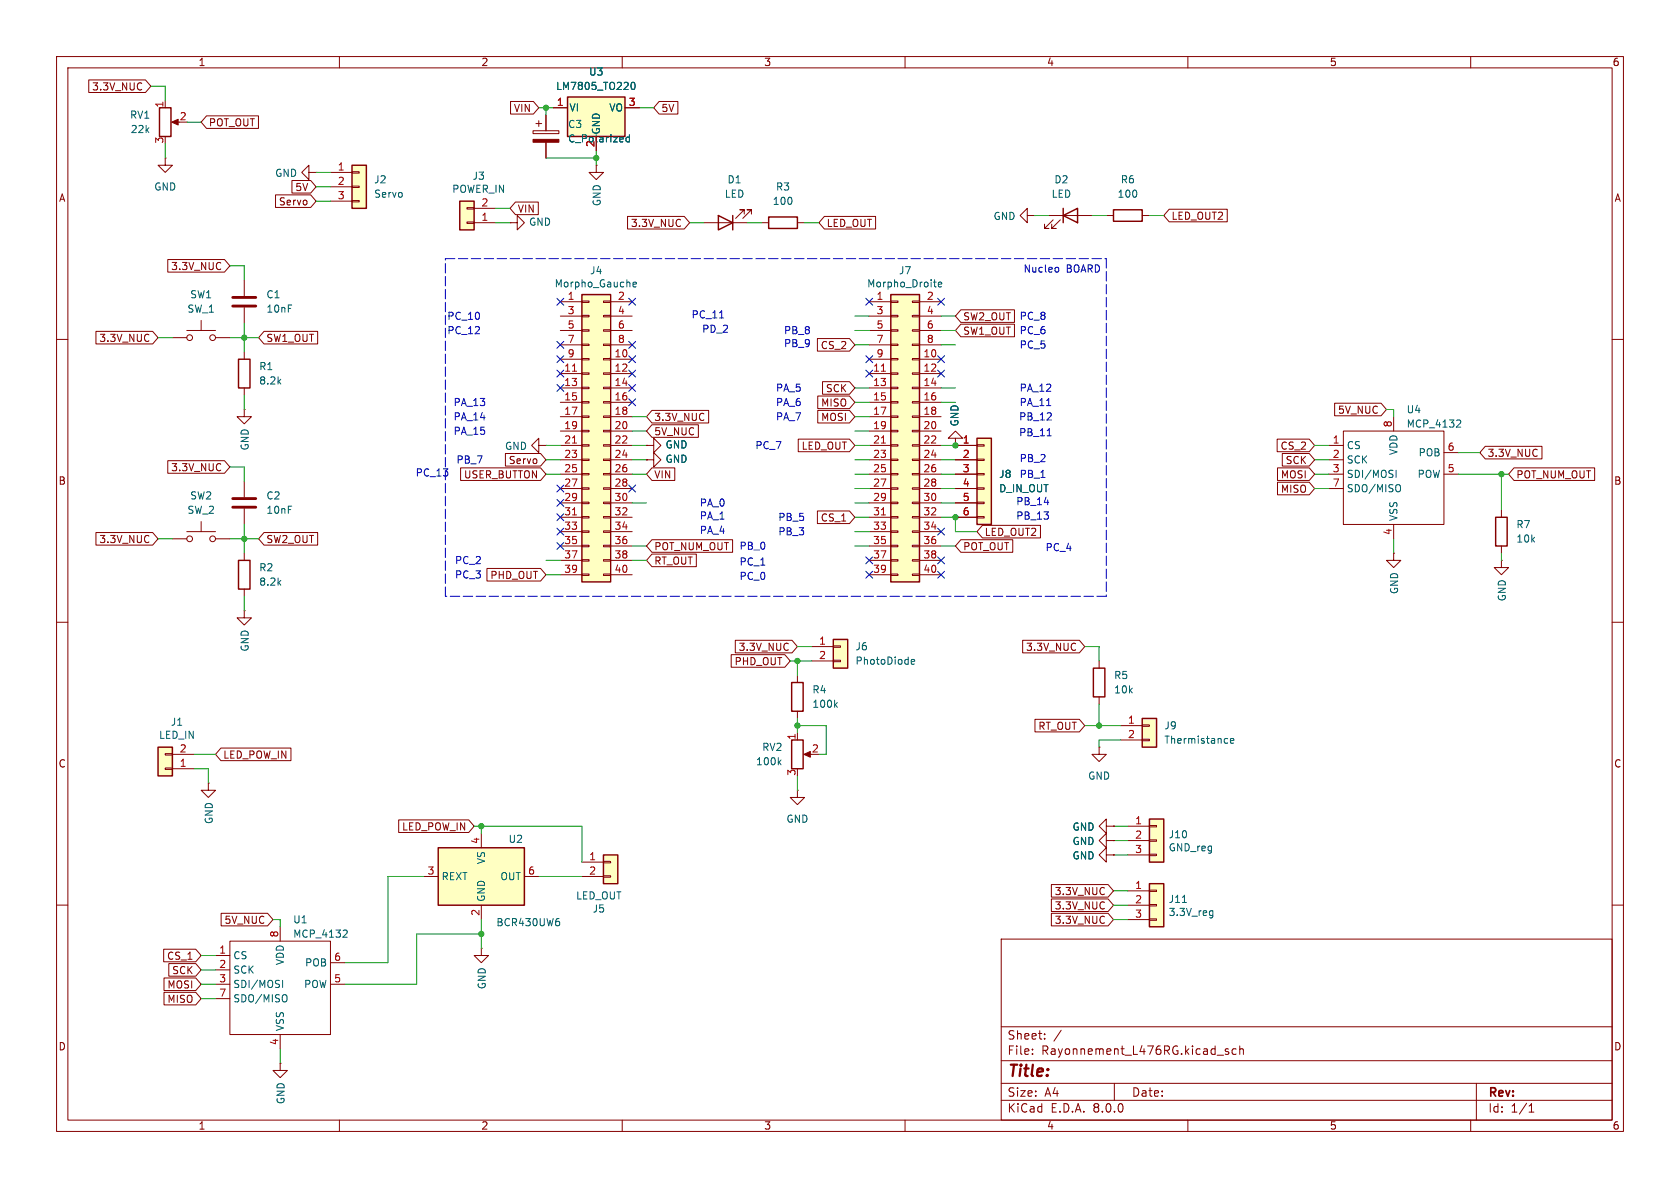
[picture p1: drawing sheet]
<svg xmlns="http://www.w3.org/2000/svg" width="297mm" height="210mm" viewBox="0 0 297 210" stroke-linecap="round" stroke-linejoin="round" font-family="sans-serif">
<g fill="none" stroke="#840000" stroke-width=".18">
<path d="M10 10h277v190h-277zM12 12h273v186h-273zM60 10v2M110 10v2M160 10v2M210 10v2M260 10v2M10 60h2M285 60h2M10 110h2M285 110h2M10 160h2"/>
<path d="M285 160h2M177 166h108v32h-108zM60 198v2M110 198v2M160 198v2M177 194.5h108M177 191.5h108M177 187.5h108M177 181.5h108M182.5 186.3v.1M182.5 185.5v.1M184.7 183.6v.1"/>
<path d="M184.7 182.8v.1M187.6 182.1l-1.3 2M197 191.5v3M210 198v2M217.2 185.5l-.4-.1-.2 .2 .1 .2 .5 .2v.3h-.6M218.5 185.5l-.4-.1-.3 .3v.4l.2 .2h.5M219.2 185.5l.2-.1 .3 .1 .1 .9M219.2 184.9v1.5M260 198v2M261 191.5v6.5M270.3 196.6h.9M270.3 195.5l.4-.4v1.5"/>
</g>
<path d="M77.5 149.9h15.2v10.1h-15.2z" fill="#ffffc2"/>
<path d="M77.5 149.9h15.2v10.1h-15.2z" fill="none" stroke="#840000" stroke-width=".25"/>
<g fill="none" stroke="#840000" stroke-width=".18">
<path d="M54.6 30.5v-1.3l-1.3 1.3 1.3 1.3v-1.3h1.3M55.9 30.5h.1M168.9 77.5h1.3l-1.3-1.3-1.3 1.3h1.3v1.2M168.9 78.7h.1M234.9 78.7h2.6M237.5 76.2h17.8v16.5h-17.8zM246.4 73.7v2.5M43.2 85.1v2.8M43.2 89.9v2.8M234.9 81.3h2.6M234.9 83.8h2.6M234.9 86.4h2.6"/>
<path d="M246.4 97.8v1.3h1.2l-1.2 1.2-1.3-1.2h1.3M246.4 97.8h.1M246.4 92.7v2.6M255.3 83.8h2.5M255.3 80h2.5M74.9 154.9h2.6M85.1 147.3v2.6M92.7 154.9h2.5M38.1 168.9h2.5M38.1 171.5h2.5M38.1 174h2.5M38.1 176.5h2.5"/>
<path d="M40.6 166.4h17.8v16.5h-17.8zM49.5 163.8v2.6M58.4 174h2.6M58.4 170.2h2.6M85.1 160v2.6M49.5 188v1.2h1.3l-1.3 1.3-1.2-1.3h1.2M49.5 188h.1M49.5 182.9v2.5"/>
</g>
<path d="M257.7 74.2l.4 .1 .1 .3-.7 .9h.7M246.8 83.1v1.3M247.3 85.7h.1a.81 .81 0 0 1-.1 1.2M50 173.3v1.3M50.4 175.8l.2 .1a.81 .81 0 0 1-.2 1.2M60.8 164.4l.5 .1 .1 .3-.8 .9h.8M98.6 162.4h.2M98.7 162.9l.2 .2v.3l-.2 .2" fill="none" stroke="#006464" stroke-width=".18"/>
<path d="M41.1 89.7h4.1M41.1 88.1h4.1" fill="none" stroke="#840000" stroke-width=".51"/>
<path d="M172.7 77.5h2.6v15.2h-2.6z" fill="#ffffc2"/>
<g fill="none" stroke="#840000" stroke-width=".18">
<path d="M43.2 49.5v2.8M43.2 54.4v2.8M43.2 72.4v1.3h1.2l-1.2 1.2-1.3-1.2h1.3M43.2 72.4h.1M43.2 62.2v1.3M43.2 68.6v1.3M168.9 78.7h3.8M172.7 78.6h1.3v.3h-1.3zM168.9 81.3h3.8M168.9 83.8h3.8M168.9 86.4h3.8M168.9 88.9h3.8"/>
<path d="M168.9 91.4h3.8M172.7 91.3h1.3v.3h-1.3zM172.7 88.8h1.3v.2h-1.3zM172.7 86.2h1.3v.3h-1.3zM172.7 83.7h1.3v.2h-1.3zM172.7 81.2h1.3v.2h-1.3z"/>
</g>
<path d="M42.2 63.5h2v5.1h-2zM172.7 77.5h2.6v15.2h-2.6z" fill="none" stroke="#840000" stroke-width=".25"/>
<path d="M41.1 54.1h4.1M41.1 52.6h4.1" fill="none" stroke="#840000" stroke-width=".51"/>
<path d="M201.9 127h2.6v5.1h-2.6z" fill="#ffffc2"/>
<path d="M198.1 128.3h3.8M198.1 130.8h3.8M201.9 130.7h1.3v.2h-1.3zM201.9 128.1h1.3v.3h-1.3z" fill="none" stroke="#840000" stroke-width=".18"/>
<path d="M201.9 127h2.6v5.1h-2.6z" fill="none" stroke="#840000" stroke-width=".25"/>
<path d="M216.9 130.5l.1 .1M217 131.3l-.1 .1M217.5 131l.6-.2v-.2l-.4-.1-.2 .2 .1 .6h.5" fill="none" stroke="#006464" stroke-width=".18"/>
<path d="M62.2 29.2h2.6v7.6h-2.6z" fill="#ffffc2"/>
<g fill="none" stroke="#840000" stroke-width=".18">
<path d="M58.4 30.5h3.8M58.4 33h3.8M58.4 35.6h3.8M62.2 35.4h1.3v.3h-1.3zM62.2 32.9h1.3v.2h-1.3zM62.2 30.4h1.3v.2h-1.3zM30.5 59.7h2.5M33 58.4h5.1M35.6 56.6v1.8M38.1 59.7h2.5M85.1 167.6v1.3h1.3l-1.3 1.3-1.3-1.3h1.3M85.1 167.6h.1"/>
<circle cx="33.5" cy="59.7" r=".51"/>
<circle cx="37.6" cy="59.7" r=".51"/>
</g>
<path d="M62.2 29.2h2.6v7.6h-2.6z" fill="none" stroke="#840000" stroke-width=".25"/>
<path d="M27.9 132.1h2.6v5.1h-2.6z" fill="#ffffc2"/>
<g fill="none" stroke="#840000" stroke-width=".18">
<path d="M94.2 23.1h4.6v.5h-4.6zM94.7 21.8h1.1M95.2 21.3v1.1M96.5 20.3v2.8M96.5 25.1v2.8M30.5 95.3h2.5M33 94h5.1M35.6 92.2v1.8M38.1 95.3h2.5M141 119.4v1.3M29.2 133.2h1.3v.3h-1.3zM29.2 135.8h1.3v.2h-1.3z"/>
<path d="M30.5 135.9h3.8M30.5 133.4h3.8M36.8 138.4v1.3h1.3l-1.3 1.3-1.2-1.3h1.2M36.8 138.4h.1M141 125.7v1.3M141 129.5v1.3M142.5 133.4h1M195.6 148.6v-1.3l-1.3 1.3 1.3 1.3v-1.3h1.2M196.8 148.6h.1"/>
<circle cx="33.5" cy="95.3" r=".51"/>
<circle cx="37.6" cy="95.3" r=".51"/>
</g>
<path d="M27.9 132.1h2.6v5.1h-2.6zM140 120.7h2v5h-2zM140 130.8h2v5.1h-2z" fill="none" stroke="#840000" stroke-width=".25"/>
<g fill="#840000" stroke="#840000" stroke-width=".18">
<path d="M94.2 24.6h4.6v.5h-4.6z"/>
<path d="M142.1 133.4l1.2-.6v1.1z"/>
</g>
<path d="M111.3 23.8v1.3M111.3 24.3l-.4-.1-.2 .3 .1 .5h.5M137.7 134.7l.4 .5M138.1 134.4l-.5 .4M147.7 124.6l.3 .4M148 124.2l-.4 .5" fill="none" stroke="#006464" stroke-width=".18"/>
<path d="M157.5 52.1h5.1v50.8h-5.1z" fill="#ffffc2"/>
<g fill="none" stroke="#840000" stroke-width=".18">
<path d="M29.2 27.9v1.3h1.3l-1.3 1.3-1.3-1.3h1.3M29.2 27.9h.1M90.2 39.4h1.2v-1.3l1.3 1.3-1.3 1.2v-1.2M90.2 39.4h.1M124.5 39.4h7.6M131.6 37.8v-.7h-.8h.8l-1.6 1.5M132.8 37.8v-.7h-.7h.7l-1.5 1.5M185.4 38.1h7.6M186.2 38.9l-1.5 1.5h.7h-.7v-.8M187.5 38.9l-1.6 1.5h.8h-.8v-.8M195.6 38.1h1.2M201.9 38.1h1.3"/>
<path d="M153.7 53.3h3.8M153.7 55.9h3.8M153.7 58.4h3.8M157.5 58.3h1.2v.2h-1.2zM157.5 55.8h1.2v.2h-1.2zM157.5 53.2h1.2v.3h-1.2zM161.3 58.3h1.3v.2h-1.3zM161.3 55.8h1.3v.2h-1.3zM161.3 53.2h1.3v.3h-1.3zM162.6 53.3h3.8M162.6 55.9h3.8M162.6 58.4h3.8"/>
<path d="M153.7 63.5h3.8M153.7 66h3.8M153.7 68.6h3.8M153.7 71.1h3.8M153.7 73.7h3.8M153.7 76.2h3.8M153.7 78.7h3.8M153.7 61h3.8M157.5 78.6h1.2v.3h-1.2zM157.5 76.1h1.2v.2h-1.2zM157.5 73.5h1.2v.3h-1.2zM157.5 71h1.2v.2h-1.2z"/>
<path d="M157.5 68.5h1.2v.2h-1.2zM157.5 65.9h1.2v.3h-1.2zM157.5 63.4h1.2v.2h-1.2zM157.5 60.8h1.2v.3h-1.2zM161.3 78.6h1.3v.3h-1.3zM161.3 76.1h1.3v.2h-1.3zM161.3 73.5h1.3v.3h-1.3zM161.3 71h1.3v.2h-1.3zM161.3 68.5h1.3v.2h-1.3zM161.3 65.9h1.3v.3h-1.3zM161.3 63.4h1.3v.2h-1.3zM161.3 60.8h1.3v.3h-1.3z"/>
<path d="M162.6 63.5h3.8M162.6 66h3.8M162.6 68.6h3.8M162.6 71.1h3.8M162.6 73.7h3.8M162.6 76.2h3.8M162.6 78.7h3.8M162.6 61h3.8M153.7 81.3h3.8M153.7 83.8h3.8M153.7 86.4h3.8M153.7 88.9h3.8"/>
<path d="M153.7 91.4h3.8M153.7 94h3.8M153.7 96.5h3.8M153.7 99.1h3.8M157.5 98.9h1.2v.3h-1.2zM157.5 96.4h1.2v.2h-1.2zM157.5 93.9h1.2v.2h-1.2zM157.5 91.3h1.2v.3h-1.2zM157.5 88.8h1.2v.2h-1.2zM157.5 86.2h1.2v.3h-1.2zM157.5 83.7h1.2v.2h-1.2zM157.5 81.2h1.2v.2h-1.2z"/>
<path d="M161.3 98.9h1.3v.3h-1.3zM161.3 96.4h1.3v.2h-1.3zM161.3 93.9h1.3v.2h-1.3zM161.3 91.3h1.3v.3h-1.3zM161.3 88.8h1.3v.2h-1.3zM161.3 86.2h1.3v.3h-1.3zM161.3 83.7h1.3v.2h-1.3zM161.3 81.2h1.3v.2h-1.3zM162.6 81.3h3.8M162.6 83.8h3.8M162.6 86.4h3.8M162.6 88.9h3.8"/>
<path d="M162.6 91.4h3.8M162.6 94h3.8M162.6 96.5h3.8M162.6 99.1h3.8M265.4 99.1v1.2h1.3l-1.3 1.3-1.2-1.3h1.2M265.4 99.1h.1M265.4 90.2v1.2M265.4 96.5v1.3M153.7 101.6h3.8M157.5 101.5h1.2v.2h-1.2zM161.3 101.5h1.3v.2h-1.3zM162.6 101.6h3.8"/>
</g>
<path d="M127 38.1l2.5 1.3-2.5 1.2zM129.5 38.1v2.5M188 38.1l2.5-1.3v2.6zM188 36.8v2.6M196.8 37.1h5.1v2h-5.1zM157.5 52.1h5.1v50.8h-5.1zM264.4 91.4h2v5.1h-2z" fill="none" stroke="#840000" stroke-width=".25"/>
<path d="M155.8 65.6h.7M155.8 78.3h.7M155.8 91h.7" fill="none" stroke="#a90000" stroke-width=".18"/>
<path d="M165 49.9h.5M165.4 50.7h.1M165.9 50.3l.6-.1-.1-.3h-.3l-.2 .2v.6h.5" fill="none" stroke="#006464" stroke-width=".18"/>
<path d="M81.3 35.6h2.5v5h-2.5z" fill="#ffffc2"/>
<path d="M82.5 36.7h1.3v.3h-1.3zM82.5 39.2h1.3v.3h-1.3zM83.8 39.4h3.8M83.8 36.8h3.8M105.4 29.2v1.3h1.3l-1.3 1.3-1.3-1.3h1.3M105.4 29.2h.1M181.6 38.1v-1.3l-1.3 1.3 1.3 1.3v-1.3h1.3M182.9 38.1h.1" fill="none" stroke="#840000" stroke-width=".18"/>
<path d="M81.3 35.6h2.5v5h-2.5z" fill="none" stroke="#840000" stroke-width=".25"/>
<path d="M100.3 17.1h10.2v7h-10.2z" fill="#ffffc2"/>
<path d="M100.3 17.1h10.2v7h-10.2z" fill="none" stroke="#840000" stroke-width=".25"/>
<path d="M97.8 19.1h2.5M110.5 19.1h2.5M105.4 24.1v2.6" fill="none" stroke="#840000" stroke-width=".18"/>
<path d="M111.7 14.7l.2-.2a.68 .68 0 0 1 .4 .7 .68 .68 0 0 1-.4 .6l-.2-.1-.2-.4z" fill="none" stroke="#006464" stroke-width=".18"/>
<path d="M102.9 52.1h5v50.8h-5z" fill="#ffffc2"/>
<g fill="none" stroke="#840000" stroke-width=".18">
<path d="M29.2 17.8v1.3M30.7 21.6h1M134.6 39.4h1.3M141 39.4h1.2M99.1 53.3h3.8M99.1 55.9h3.8M99.1 58.4h3.8M102.9 58.3h1.2v.2h-1.2zM102.9 55.8h1.2v.2h-1.2zM102.9 53.2h1.2v.3h-1.2zM106.7 58.3h1.2v.2h-1.2zM106.7 55.8h1.2v.2h-1.2z"/>
<path d="M106.7 53.2h1.2v.3h-1.2zM107.9 53.3h3.9M107.9 55.9h3.9M107.9 58.4h3.9M99.1 63.5h3.8M99.1 66h3.8M99.1 68.6h3.8M99.1 71.1h3.8M99.1 73.7h3.8M99.1 76.2h3.8M99.1 78.7h3.8M99.1 61h3.8"/>
<path d="M102.9 78.6h1.2v.3h-1.2zM102.9 76.1h1.2v.2h-1.2zM102.9 73.5h1.2v.3h-1.2zM102.9 71h1.2v.2h-1.2zM102.9 68.5h1.2v.2h-1.2zM102.9 65.9h1.2v.3h-1.2zM102.9 63.4h1.2v.2h-1.2zM102.9 60.8h1.2v.3h-1.2zM106.7 78.6h1.2v.3h-1.2zM106.7 76.1h1.2v.2h-1.2zM106.7 73.5h1.2v.3h-1.2zM106.7 71h1.2v.2h-1.2z"/>
<path d="M106.7 68.5h1.2v.2h-1.2zM106.7 65.9h1.2v.3h-1.2zM106.7 63.4h1.2v.2h-1.2zM106.7 60.8h1.2v.3h-1.2zM107.9 63.5h3.9M107.9 66h3.9M107.9 68.6h3.9M107.9 71.1h3.9M107.9 73.7h3.9M107.9 76.2h3.9M107.9 78.7h3.9M107.9 61h3.9"/>
<path d="M99.1 81.3h3.8M99.1 83.8h3.8M99.1 86.4h3.8M99.1 88.9h3.8M99.1 91.4h3.8M99.1 94h3.8M99.1 96.5h3.8M99.1 99.1h3.8M102.9 98.9h1.2v.3h-1.2zM102.9 96.4h1.2v.2h-1.2zM102.9 93.9h1.2v.2h-1.2zM102.9 91.3h1.2v.3h-1.2z"/>
<path d="M102.9 88.8h1.2v.2h-1.2zM102.9 86.2h1.2v.3h-1.2zM102.9 83.7h1.2v.2h-1.2zM102.9 81.2h1.2v.2h-1.2zM106.7 98.9h1.2v.3h-1.2zM106.7 96.4h1.2v.2h-1.2zM106.7 93.9h1.2v.2h-1.2zM106.7 91.3h1.2v.3h-1.2zM106.7 88.8h1.2v.2h-1.2zM106.7 86.2h1.2v.3h-1.2zM106.7 83.7h1.2v.2h-1.2zM106.7 81.2h1.2v.2h-1.2z"/>
<path d="M107.9 81.3h3.9M107.9 83.8h3.9M107.9 86.4h3.9M107.9 88.9h3.9M107.9 91.4h3.9M107.9 94h3.9M107.9 96.5h3.9M107.9 99.1h3.9M99.1 101.6h3.8M102.9 101.5h1.2v.2h-1.2zM106.7 101.5h1.2v.2h-1.2zM107.9 101.6h3.9"/>
<path d="M194.3 116.8v1.3M194.3 132.1v1.3h1.3l-1.3 1.2-1.3-1.2h1.3M194.3 132.1h.1M194.3 123.2v1.3"/>
</g>
<path d="M28.2 19.1h2v5h-2zM135.9 38.4h5.1v2h-5.1zM102.9 52.1h5v50.8h-5zM193.3 118.1h2v5.1h-2z" fill="none" stroke="#840000" stroke-width=".25"/>
<path d="M101.2 65.6h.7M101.2 78.3h.7M101.2 91h.7" fill="none" stroke="#a90000" stroke-width=".18"/>
<path d="M111.9 50.3l.6-.1v-.3h-.4l-.2 .2 .1 .6h.5" fill="none" stroke="#006464" stroke-width=".18"/>
<path d="M30.4 21.6l1.1-.5v1z" fill="#840000" stroke="#840000" stroke-width=".18"/>
<path d="M106.7 151.1h2.5v5.1h-2.5z" fill="#ffffc2"/>
<path d="M141 139.7v1.3h1.2l-1.2 1.2-1.3-1.2h1.3M141 139.7h.1M102.9 152.4h3.8M102.9 154.9h3.8M106.7 154.8h1.2v.3h-1.2zM106.7 152.3h1.2v.2h-1.2z" fill="none" stroke="#840000" stroke-width=".18"/>
<path d="M106.7 151.1h2.5v5.1h-2.5z" fill="none" stroke="#840000" stroke-width=".25"/>
<path d="M147.3 113h2.6v5.1h-2.6z" fill="#ffffc2"/>
<path d="M114.3 78.7h1.3v-1.2l1.2 1.2-1.2 1.3v-1.3M114.3 78.7h.1M114.3 81.3h1.3v-1.3l1.2 1.3-1.2 1.3v-1.3M114.3 81.3h.1M43.2 108v1.2h1.2l-1.2 1.3-1.3-1.3h1.3M43.2 108h.1M143.5 114.3h3.8M143.5 116.8h3.8M147.3 116.7h1.3v.3h-1.3zM147.3 114.2h1.3v.2h-1.3zM195.6 146.1v-1.3l-1.3 1.3 1.3 1.2v-1.2h1.2M196.8 146.1h.1" fill="none" stroke="#840000" stroke-width=".18"/>
<path d="M147.3 113h2.6v5.1h-2.6z" fill="none" stroke="#840000" stroke-width=".25"/>
<path d="M161.1 117l.6-.1-.1-.3h-.3l-.2 .2 .1 .6h.4" fill="none" stroke="#006464" stroke-width=".18"/>
<path d="M203.2 156.2h2.5v7.6h-2.5z" fill="#ffffc2"/>
<path d="M199.4 157.5h3.8M203.2 159.9h1.3v.2h-1.3zM203.2 157.4h1.3v.2h-1.3zM199.4 160h3.8M199.4 162.6h3.8M203.2 162.4h1.3v.3h-1.3z" fill="none" stroke="#840000" stroke-width=".18"/>
<path d="M203.2 156.2h2.5v7.6h-2.5z" fill="none" stroke="#840000" stroke-width=".25"/>
<path d="M209 159.5h.8M214.1 161l.3 .1M214.4 161v1l-.2 .3M214.4 161.8h-.3" fill="none" stroke="#006464" stroke-width=".18"/>
<path d="M203.2 144.8h2.5v7.6h-2.5z" fill="#ffffc2"/>
<g fill="none" stroke="#840000" stroke-width=".18">
<path d="M15.7 14.1h10l1 1.1-1 1.2h-10zM90.3 17.9h4l.9 1.2-.9 1.1h-4zM97.8 19.1h2.5M110.5 19.1h2.5M116.5 17.9h3.3v2.3h-3.3l-.9-1.1zM36.5 20.5h9.2v2.2h-9.2l-.9-1.1zM48.7 34.4h6.2l1 1.2-1 1.1h-6.2zM51.6 31.9h3.3l1 1.1-1 1.1h-3.3zM91.1 35.7h4.1v2.2h-4.1l-.9-1.1zM96.5 20.3v2.8M96.5 25.1v2.8M105.4 24.1v2.6"/>
<path d="M110.9 38.3h10.1l.9 1.1-.9 1.1h-10.1zM145.7 38.3h9.1v2.2h-9.1l-.9-1.1zM206.7 37h10.3v2.2h-10.3l-1-1.1zM17 58.6h10l.9 1.1-.9 1.1h-10zM29.7 45.9h10l.9 1.1-.9 1.1h-10zM46.7 58.6h9.5v2.2h-9.5l-1-1.1zM144.5 59.8h5.7l.9 1.2-.9 1.1h-5.7zM169.9 54.8h9.4v2.2h-9.4l-1-1.1zM169.9 57.3h9.4v2.2h-9.4l-1-1.1zM95.2 78.7v-1.2l-1.2 1.2 1.2 1.3v-1.3h1.3M96.5 78.7h.1M114.3 78.7h.1"/>
<path d="M115.3 72.5h10v2.3h-10l-1-1.1zM115.3 75.1h8.2v2.2h-8.2l-1-1.1zM141.1 77.6h9.1l.9 1.1-.9 1.2h-9.1zM144.6 70h5.6l.9 1.1-.9 1.1h-5.6zM144.6 72.5h5.6l.9 1.2-.9 1.1h-5.6zM145.4 67.5h4.8l.9 1.1-.9 1.1h-4.8zM168.9 78.7h.1M168.9 78.7h3.8M225.8 77.6h5.7l.9 1.1-.9 1.2h-5.7zM235.9 71.3h8.3l.9 1.1-.9 1.1h-8.3zM262.6 78.9h10v2.2h-10l-1-1.1zM17 94.1h10l.9 1.2-.9 1.1h-10z"/>
<path d="M29.7 81.4h10l.9 1.2-.9 1.1h-10zM43.2 97.8v1.3M46.7 94.1h9.5v2.3h-9.5l-1-1.1zM81.4 82.7h14.2l.9 1.1-.9 1.1h-14.2zM89.4 80.2h6.2l.9 1.1-.9 1.1h-6.2zM114.3 81.3h.1M115.3 82.7h4v2.2h-4l-1-1.1zM115.3 97.9h7.8v2.3h-7.8l-1-1.1zM115.3 95.4h14.2v2.2h-14.2l-1-1.1zM144.5 90.3h5.7l.9 1.1-.9 1.2h-5.7zM168.9 81.3h3.8M168.9 83.8h3.8"/>
<path d="M168.9 86.4h3.8M168.9 88.9h3.8M168.9 91.4h3.8M169.9 95.4h9.1v2.2h-9.1l-1-1.1zM173.7 92.9h10.2v2.2h-10.2l-1-1.1zM225.8 85.2h5.7l.9 1.2-.9 1.1h-5.7zM225.8 82.7h5.7l.9 1.1-.9 1.1h-5.7zM226.7 80.2h4.8l.9 1.1-.9 1.1h-4.8zM267.7 82.7h14.2v2.2h-14.2l-1-1.1zM43.2 104.1v1.3M86.1 100.5h9.5l.9 1.1-.9 1.1h-9.5zM129.3 115.7h9.4l1 1.1-1 1.2h-9.4z"/>
<path d="M130 113.2h10l1 1.1-1 1.1h-10zM180.8 113.2h10l1 1.1-1 1.1h-10zM39.1 132.2h12.3v2.3h-12.3l-1-1.1zM183 127.2h7.8l1 1.1-1 1.1h-7.8zM70.5 144.9h12.4l.9 1.2-.9 1.1h-12.4zM185.9 156.4h10l.9 1.1-.9 1.1h-10zM185.9 158.9h10l.9 1.1-.9 1.1h-10zM195.6 151.1v-1.2l-1.3 1.2 1.3 1.3v-1.3h1.2M196.8 151.1h.1M196.8 146.1h.1M196.8 148.6h.1M199.4 146.1h3.8"/>
<path d="M199.4 148.6h3.8M199.4 151.1h3.8M203.2 151h1.3v.3h-1.3zM203.2 148.5h1.3v.2h-1.3zM203.2 145.9h1.3v.3h-1.3zM28.9 167.8h5.7l1 1.1-1 1.1h-5.7zM29 175.4h5.6l1 1.1-1 1.1h-5.6zM29 172.9h5.6l1 1.1-1 1.1h-5.6zM29.8 170.3h4.8l1 1.2-1 1.1h-4.8zM39.1 161.4h8.2l1 1.2-1 1.1h-8.2zM185.9 161.4h10l.9 1.2-.9 1.1h-10z"/>
</g>
<path d="M42.2 99.1h2v5h-2zM203.2 144.8h2.5v7.6h-2.5z" fill="none" stroke="#840000" stroke-width=".25"/>
<path d="M127.2 56.2h.7M186.8 47.3h.3l.1 .2-.1 .5-.3 .1M185 71.7h.8M185.1 77h.8" fill="none" stroke="#0000c2" stroke-width=".18"/>
<path d="M78.7 45.7h116.9M195.6 45.7v59.7M78.7 105.4v-59.7M195.6 105.4h-116.9" fill="none" stroke="#0000c2" stroke-width=".18" stroke-dasharray="1.7 .6"/>
<g fill="none" stroke="#009600" stroke-width=".18">
<path d="M26.7 15.2h2.5v2.6M95.2 19.1h2.6M96.5 19.1v1.2M113 19.1h2.6M29.2 25.4v2.5M33 21.6h2.6M55.9 35.6h2.5M55.9 33h2.5M55.9 30.5h2.5M87.6 39.4h2.6M87.6 36.8h2.6M96.5 27.9h8.9"/>
<path d="M105.4 26.7v2.5M121.9 39.4h2.6M132.1 39.4h2.5M142.2 39.4h2.6M182.9 38.1h2.5M193 38.1h2.6M203.2 38.1h2.5M27.9 59.7h2.6M40.6 47h2.6v2.5M40.6 59.7h5.1M43.2 57.2v5M151.1 58.4h2.6"/>
<path d="M151.1 55.9h2.6M166.4 58.4h2.5M166.4 55.9h2.5M43.2 69.9v2.5M96.5 78.7h2.6M111.8 78.7h2.5M111.8 76.2h2.5M111.8 73.7h2.5M151.1 78.7h2.6M151.1 76.2h2.6M151.1 68.6h2.6M151.1 73.7h2.6"/>
<path d="M151.1 71.1h2.6M151.1 61h2.6M166.4 78.7h2.5M166.4 68.6h2.5M166.4 71.1h2.5M166.4 61h2.5M232.4 78.7h2.5M245.1 72.4h1.3v1.3M27.9 95.3h2.6M40.6 95.3h5.1M40.6 82.6h2.6v2.5M43.2 92.7v5.1"/>
<path d="M96.5 81.3h2.6M96.5 83.8h2.6M96.5 99.1h2.6M111.8 96.5h2.5M111.8 81.3h2.5M111.8 83.8h2.5M111.8 99.1h2.5M111.8 88.9h2.5M151.1 96.5h2.6M151.1 91.4h2.6M151.1 81.3h2.6M151.1 83.8h2.6"/>
<path d="M151.1 86.4h2.6M151.1 94h2.6M151.1 88.9h2.6M166.4 96.5h2.5M166.4 91.4h2.5v2.6h3.8M166.4 81.3h2.5M166.4 83.8h2.5M166.4 86.4h2.5M166.4 88.9h2.5M232.4 81.3h2.5M232.4 83.8h2.5M232.4 86.4h2.5"/>
<path d="M246.4 95.3v2.5M257.8 83.8h8.9M257.8 80h3.8M265.4 83.8v6.4M265.4 97.8v1.3M43.2 105.4v2.6M96.5 101.6h2.6M139.7 116.8h3.8M141 114.3h2.5M141 116.8v2.6M191.8 114.3h2.5v2.5M34.3 133.4h3.8"/>
<path d="M34.3 135.9h2.5v2.5M141 128.3h5v5.1h-1.2M141 127v2.5M141 137.2v2.5M191.8 128.3h6.3M194.3 124.5v3.8M198.1 130.8h-3.8v1.3M74.9 154.9h-6.3v15.3h-7.6M83.8 146.1h19.1v6.3M85.1 146.1v1.2M95.2 154.9h7.7M196.8 146.1h2.6"/>
<path d="M196.8 148.6h2.6M196.8 157.5h2.6M196.8 151.1h2.6M35.6 176.5h2.5M35.6 174h2.5M35.6 171.5h2.5M35.6 168.9h2.5M48.3 162.6h1.2v1.2M85.1 162.6v5M85.1 165.1h-11.4v8.9h-12.7M196.8 162.6h2.6M196.8 160h2.6"/>
<path d="M49.5 185.4v2.6"/>
</g>
<g fill="none" stroke="#000084" stroke-width=".18">
<path d="M98.5 52.7l1.2 1.2M99.7 52.7l-1.2 1.2M111.2 52.7l1.2 1.2M112.4 52.7l-1.2 1.2M153.1 52.7l1.2 1.2M154.3 52.7l-1.2 1.2M165.8 52.7l1.2 1.2M167 52.7l-1.2 1.2M98.5 68l1.2 1.2M98.5 60.4l1.2 1.2M98.5 65.4l1.2 1.2M98.5 62.9l1.2 1.2"/>
<path d="M99.7 65.4l-1.2 1.2M99.7 68l-1.2 1.2M99.7 60.4l-1.2 1.2M99.7 62.9l-1.2 1.2M111.2 70.5l1.2 1.2M111.2 65.4l1.2 1.2M111.2 68l1.2 1.2M111.2 62.9l1.2 1.2M111.2 60.4l1.2 1.2M112.4 70.5l-1.2 1.2M112.4 65.4l-1.2 1.2M112.4 68l-1.2 1.2"/>
<path d="M112.4 62.9l-1.2 1.2M112.4 60.4l-1.2 1.2M153.1 65.4l1.2 1.2M153.1 62.9l1.2 1.2M154.3 65.4l-1.2 1.2M154.3 62.9l-1.2 1.2M165.8 62.9l1.2 1.2M165.8 65.4l1.2 1.2M167 62.9l-1.2 1.2M167 65.4l-1.2 1.2M98.5 85.8l1.2 1.2M98.5 95.9l1.2 1.2"/>
<path d="M98.5 90.8l1.2 1.2M98.5 88.3l1.2 1.2M98.5 93.4l1.2 1.2M99.7 85.8l-1.2 1.2M99.7 95.9l-1.2 1.2M99.7 90.8l-1.2 1.2M99.7 88.3l-1.2 1.2M99.7 93.4l-1.2 1.2M111.2 85.8l1.2 1.2M112.4 85.8l-1.2 1.2M153.1 98.5l1.2 1.2M154.3 98.5l-1.2 1.2"/>
<path d="M165.8 98.5l1.2 1.2M165.8 93.4l1.2 1.2M167 98.5l-1.2 1.2M167 93.4l-1.2 1.2M153.1 101l1.2 1.2M154.3 101l-1.2 1.2M165.8 101l1.2 1.2M167 101l-1.2 1.2"/>
</g>
<path d="M111.7 14.7l.2-.2a.68 .68 0 0 1 .4 .7 .68 .68 0 0 1-.4 .6l-.2-.1-.2-.4zM111.3 23.8v1.3M111.3 24.3l-.4-.1-.2 .3 .1 .5h.5" fill="none" stroke="#006464" stroke-width=".18"/>
<g fill="#009600" stroke="#009600" stroke-width=".18">
<circle cx="194.3" cy="128.3" r=".46"/>
<circle cx="265.4" cy="83.8" r=".46"/>
<circle cx="168.9" cy="78.7" r=".46"/>
<circle cx="168.9" cy="91.4" r=".46"/>
<circle cx="141" cy="128.3" r=".46"/>
<circle cx="141" cy="116.8" r=".46"/>
<circle cx="85.1" cy="165.1" r=".46"/>
<circle cx="96.5" cy="19.1" r=".46"/>
<circle cx="105.4" cy="27.9" r=".46"/>
<circle cx="85.1" cy="146.1" r=".46"/>
<circle cx="43.2" cy="95.3" r=".46"/>
<circle cx="43.2" cy="59.7" r=".46"/>
</g>
<text font-size="2.8" fill="#840000" x="178" y="190.9">Title:</text>
<g font-size="2.1" fill="#840000">
<text x="178" y="184">Sheet:</text>
<text x="178" y="186.7">File:</text>
<text x="184.1" y="186.7">Rayonnement_L476RG.kicad_sch</text>
<text x="178" y="196.9">KiCad</text>
<text x="178" y="194.1">Size:</text>
<text x="184.7" y="194.1">A4</text>
<text x="185.7" y="196.9">E.D.A.</text>
<text x="193.3" y="196.9">8.0.0</text>
<text x="200" y="194.1">Date:</text>
<text x="263" y="194.3">Rev:</text>
<text x="263" y="196.9">Id:</text>
<text x="267.1" y="196.9">1/1</text>
</g>
<g font-size="1.8" fill="#840000">
<text x="35" y="11.9">1</text>
<text x="85" y="11.9">2</text>
<text x="135" y="11.9">3</text>
<text x="185" y="11.9">4</text>
<text x="235" y="11.9">5</text>
<text x="285" y="11.9">6</text>
<text x="16.2" y="16.2">3.3V_NUC</text>
<text x="36.8" y="22.5">POT_OUT</text>
<text x="90.8" y="20">VIN</text>
<text x="116.8" y="20">5V</text>
<text x="10.3" y="35.9">A</text>
<text x="52.1" y="34">5V</text>
<text x="285.3" y="35.9">A</text>
<text x="49.2" y="36.5">Servo</text>
<text x="91.4" y="37.8">VIN</text>
<text x="111.4" y="40.3">3.3V_NUC</text>
<text x="146" y="40.3">LED_OUT</text>
<text x="207" y="39.1">LED_OUT2</text>
<text x="30.2" y="47.9">3.3V_NUC</text>
<text x="170.2" y="56.8">SW2_OUT</text>
<text x="170.2" y="59.4">SW1_OUT</text>
<text x="17.5" y="60.6">3.3V_NUC</text>
<text x="47" y="60.6">SW1_OUT</text>
<text x="145" y="61.9">CS_2</text>
<text x="145.9" y="69.5">SCK</text>
<text x="115.6" y="74.6">3.3V_NUC</text>
<text x="115.6" y="77.2">5V_NUC</text>
<text x="145.1" y="72.1">MISO</text>
<text x="145.1" y="74.6">MOSI</text>
<text x="236.4" y="73.3">5V_NUC</text>
<text x="30.2" y="83.5">3.3V_NUC</text>
<text x="89.8" y="82.2">Servo</text>
<text x="141.6" y="79.7">LED_OUT</text>
<text x="226.3" y="79.7">CS_2</text>
<text x="227.2" y="82.2">SCK</text>
<text x="262.9" y="81">3.3V_NUC</text>
<text x="10.3" y="85.9">B</text>
<text x="81.9" y="84.8">USER_BUTTON</text>
<text x="115.6" y="84.8">VIN</text>
<text x="226.3" y="87.3">MISO</text>
<text x="226.3" y="84.8">MOSI</text>
<text x="268" y="84.8">POT_NUM_OUT</text>
<text x="285.3" y="85.9">B</text>
<text x="145" y="92.4">CS_1</text>
<text x="174" y="94.9">LED_OUT2</text>
<text x="17.5" y="96.2">3.3V_NUC</text>
<text x="47" y="96.2">SW2_OUT</text>
<text x="115.6" y="100">RT_OUT</text>
<text x="115.6" y="97.5">POT_NUM_OUT</text>
<text x="170.2" y="97.5">POT_OUT</text>
<text x="86.6" y="102.6">PHD_OUT</text>
<text x="129.8" y="117.8">PHD_OUT</text>
<text x="130.5" y="115.3">3.3V_NUC</text>
<text x="181.3" y="115.3">3.3V_NUC</text>
<text x="183.5" y="129.2">RT_OUT</text>
<text x="10.3" y="135.9">C</text>
<text x="39.4" y="134.3">LED_POW_IN</text>
<text x="285.3" y="135.9">C</text>
<text x="71" y="147">LED_POW_IN</text>
<text x="186.4" y="158.4">3.3V_NUC</text>
<text x="186.4" y="161">3.3V_NUC</text>
<text x="39.6" y="163.5">5V_NUC</text>
<text x="186.4" y="163.5">3.3V_NUC</text>
<text x="29.4" y="169.9">CS_1</text>
<text x="30.3" y="172.4">SCK</text>
<text x="29.5" y="177.5">MISO</text>
<text x="29.5" y="174.9">MOSI</text>
<text x="10.3" y="185.9">D</text>
<text x="285.3" y="185.9">D</text>
<text x="35" y="199.9">1</text>
<text x="85" y="199.9">2</text>
<text x="135" y="199.9">3</text>
<text x="185" y="199.9">4</text>
<text x="235" y="199.9">5</text>
<text x="285" y="199.9">6</text>
</g>
<g font-size="1.8" fill="#006464">
<text x="98.2" y="16.1">LM7805_TO220</text>
<text x="104" y="13.6">U3</text>
<text x="22.9" y="21.2">RV1</text>
<text x="23" y="23.7">22k</text>
<text x="100.3" y="22.8">C3</text>
<text x="100.6" y="19.9">VI</text>
<text x="106.3" y="23.9" transform="rotate(-90 106.3 23.9)">GND</text>
<text x="107.6" y="19.9">VO</text>
<text x="100.3" y="25.4">C_Polarized</text>
<text x="27.2" y="33.9">GND</text>
<text x="48.5" y="31.5">GND</text>
<text x="66" y="32.6">J2</text>
<text x="66" y="35.2">Servo</text>
<text x="79.8" y="34.3">POWER_IN</text>
<text x="83.4" y="32">J3</text>
<text x="128" y="35.2">LED</text>
<text x="128.5" y="32.6">D1</text>
<text x="137.1" y="33.9">R3</text>
<text x="185.8" y="35.2">LED</text>
<text x="186.3" y="32.6">D2</text>
<text x="197.5" y="35.2">100</text>
<text x="198" y="32.6">R6</text>
<text x="93.4" y="40.1">GND</text>
<text x="106.4" y="36.5" transform="rotate(-90 106.4 36.5)">GND</text>
<text x="136.5" y="36.4">100</text>
<text x="175.5" y="39.1">GND</text>
<text x="33.5" y="52.9">SW1</text>
<text x="47" y="52.9">C1</text>
<text x="98" y="51">Morpho_Gauche</text>
<text x="104.2" y="48.7">J4</text>
<text x="153.2" y="51">Morpho_Droite</text>
<text x="158.8" y="48.7">J7</text>
<text x="33" y="55.5">SW_1</text>
<text x="47" y="55.5">10nF</text>
<text x="45.7" y="65.6">R1</text>
<text x="45.7" y="68.2">8.2k</text>
<text x="169.6" y="75.5" transform="rotate(-90 169.6 75.5)">GND</text>
<text x="248.6" y="73.3">U4</text>
<text x="248.6" y="75.8">MCP_4132</text>
<text x="44.2" y="79.7" transform="rotate(-90 44.2 79.7)">GND</text>
<text x="89.2" y="79.7">GND</text>
<text x="117.6" y="82">GND</text>
<text x="117.6" y="79.5">GND</text>
<text x="238" y="79.6">CS</text>
<text x="238" y="82.1">SCK</text>
<text x="247.2" y="80.5" transform="rotate(-90 247.2 80.5)">VDD</text>
<text x="250.7" y="80.9">POB</text>
<text x="33.5" y="88.5">SW2</text>
<text x="47" y="88.5">C2</text>
<text x="176.5" y="84.7">J8</text>
<text x="176.5" y="87.2">D_IN_OUT</text>
<text x="238" y="84.7">SDI/MOSI</text>
<text x="238" y="87.2">SDO/MISO</text>
<text x="250.5" y="84.7">POW</text>
<text x="33" y="91">SW_2</text>
<text x="47" y="91">10nF</text>
<text x="247.2" y="92.2" transform="rotate(-90 247.2 92.2)">VSS</text>
<text x="268" y="93.6">R7</text>
<text x="45.7" y="101.2">R2</text>
<text x="268" y="96.1">10k</text>
<text x="45.7" y="103.7">8.2k</text>
<text x="247.4" y="105.1" transform="rotate(-90 247.4 105.1)">GND</text>
<text x="266.4" y="106.4" transform="rotate(-90 266.4 106.4)">GND</text>
<text x="44.2" y="115.3" transform="rotate(-90 44.2 115.3)">GND</text>
<text x="151.1" y="115.2">J6</text>
<text x="151.1" y="117.7">PhotoDiode</text>
<text x="143.5" y="122.8">R4</text>
<text x="143.5" y="125.3">100k</text>
<text x="196.9" y="120.2">R5</text>
<text x="196.9" y="122.8">10k</text>
<text x="28" y="130.8">LED_IN</text>
<text x="30.1" y="128.5">J1</text>
<text x="205.7" y="129.1">J9</text>
<text x="205.7" y="131.7">Thermistance</text>
<text x="133.6" y="135.5">100k</text>
<text x="134.6" y="132.9">RV2</text>
<text x="192.3" y="138">GND</text>
<text x="37.8" y="145.8" transform="rotate(-90 37.8 145.8)">GND</text>
<text x="89.8" y="149.2">U2</text>
<text x="138.9" y="145.6">GND</text>
<text x="189.5" y="149.6">GND</text>
<text x="189.5" y="147">GND</text>
<text x="206.5" y="148.4">J10</text>
<text x="78" y="155.8">REXT</text>
<text x="86" y="152.9" transform="rotate(-90 86 152.9)">VS</text>
<text x="88.4" y="155.8">OUT</text>
<text x="189.5" y="152.1">GND</text>
<text x="206.5" y="150.7">GND_reg</text>
<text x="86" y="159.5" transform="rotate(-90 86 159.5)">GND</text>
<text x="101.7" y="159.2">LED_OUT</text>
<text x="104.7" y="161.5">J5</text>
<text x="206.5" y="159.8">J11</text>
<text x="51.7" y="163.4">U1</text>
<text x="51.7" y="166">MCP_4132</text>
<text x="87.7" y="163.9">BCR430UW6</text>
<text x="206.5" y="162.1">3.3V_reg</text>
<text x="41.1" y="169.8">CS</text>
<text x="41.1" y="172.3">SCK</text>
<text x="50.4" y="170.7" transform="rotate(-90 50.4 170.7)">VDD</text>
<text x="53.8" y="171">POB</text>
<text x="41.1" y="174.9">SDI/MOSI</text>
<text x="41.1" y="177.4">SDO/MISO</text>
<text x="53.7" y="174.9">POW</text>
<text x="86.1" y="175" transform="rotate(-90 86.1 175)">GND</text>
<text x="50.4" y="182.4" transform="rotate(-90 50.4 182.4)">VSS</text>
<text x="50.5" y="195.3" transform="rotate(-90 50.5 195.3)">GND</text>
</g>
<g font-size="1.8" fill="#a90000">
<text x="29" y="19.1" transform="rotate(-90 29 19.1)">1</text>
<text x="31.7" y="21.3">2</text>
<text x="98.4" y="18.8">1</text>
<text x="111.1" y="18.8">3</text>
<text x="29" y="25.5" transform="rotate(-90 29 25.5)">3</text>
<text x="105.2" y="26.1" transform="rotate(-90 105.2 26.1)">2</text>
<text x="59.6" y="30.2">1</text>
<text x="59.6" y="32.8">2</text>
<text x="59.6" y="35.3">3</text>
<text x="85" y="39.1">1</text>
<text x="85" y="36.6">2</text>
<text x="100.3" y="53.1">1</text>
<text x="109.1" y="53.1">2</text>
<text x="154.9" y="53.1">1</text>
<text x="163.8" y="53.1">2</text>
<text x="100.3" y="55.6">3</text>
<text x="100.3" y="58.2">5</text>
<text x="109.1" y="55.6">4</text>
<text x="109.1" y="58.2">6</text>
<text x="154.9" y="55.6">3</text>
<text x="154.9" y="58.2">5</text>
<text x="163.8" y="55.6">4</text>
<text x="163.8" y="58.2">6</text>
<text x="99.7" y="65.8">11</text>
<text x="100.3" y="60.7">7</text>
<text x="100.3" y="63.2">9</text>
<text x="108.5" y="63.2">10</text>
<text x="108.5" y="65.8">12</text>
<text x="109.1" y="60.7">8</text>
<text x="154.3" y="65.8">11</text>
<text x="154.9" y="60.7">7</text>
<text x="154.9" y="63.2">9</text>
<text x="163.2" y="63.2">10</text>
<text x="163.2" y="65.8">12</text>
<text x="163.8" y="60.7">8</text>
<text x="99.7" y="68.3">13</text>
<text x="99.7" y="70.9">15</text>
<text x="108.5" y="68.3">14</text>
<text x="108.5" y="70.9">16</text>
<text x="154.3" y="68.3">13</text>
<text x="154.3" y="70.9">15</text>
<text x="163.2" y="68.3">14</text>
<text x="163.2" y="70.9">16</text>
<text x="99.7" y="73.4">17</text>
<text x="99.7" y="75.9">19</text>
<text x="108.5" y="73.4">18</text>
<text x="108.5" y="75.9">20</text>
<text x="154.3" y="73.4">17</text>
<text x="154.3" y="75.9">19</text>
<text x="163.2" y="73.4">18</text>
<text x="163.2" y="75.9">20</text>
<text x="246.1" y="75.6" transform="rotate(-90 246.1 75.6)">8</text>
<text x="99.7" y="78.5">21</text>
<text x="99.7" y="81">23</text>
<text x="99.7" y="83.6">25</text>
<text x="108.5" y="78.5">22</text>
<text x="108.5" y="81">24</text>
<text x="108.5" y="83.6">26</text>
<text x="154.3" y="78.5">21</text>
<text x="154.3" y="81">23</text>
<text x="154.3" y="83.6">25</text>
<text x="163.2" y="78.5">22</text>
<text x="163.2" y="81">24</text>
<text x="163.2" y="83.6">26</text>
<text x="170.1" y="78.5">1</text>
<text x="170.1" y="81">2</text>
<text x="170.1" y="83.6">3</text>
<text x="235.5" y="78.5">1</text>
<text x="235.5" y="81">2</text>
<text x="235.5" y="83.6">3</text>
<text x="255.8" y="83.6">5</text>
<text x="255.8" y="79.8">6</text>
<text x="99.7" y="86.1">27</text>
<text x="99.7" y="88.6">29</text>
<text x="108.5" y="86.1">28</text>
<text x="108.5" y="88.6">30</text>
<text x="154.3" y="86.1">27</text>
<text x="154.3" y="88.6">29</text>
<text x="163.2" y="86.1">28</text>
<text x="163.2" y="88.6">30</text>
<text x="170.1" y="86.1">4</text>
<text x="170.1" y="88.6">5</text>
<text x="235.5" y="86.1">7</text>
<text x="99.7" y="91.2">31</text>
<text x="99.7" y="93.7">33</text>
<text x="108.5" y="91.2">32</text>
<text x="108.5" y="93.7">34</text>
<text x="154.3" y="91.2">31</text>
<text x="154.3" y="93.7">33</text>
<text x="163.2" y="91.2">32</text>
<text x="163.2" y="93.7">34</text>
<text x="170.1" y="91.2">6</text>
<text x="246.1" y="94.7" transform="rotate(-90 246.1 94.7)">4</text>
<text x="99.7" y="96.3">35</text>
<text x="99.7" y="98.8">37</text>
<text x="99.7" y="101.3">39</text>
<text x="108.5" y="96.3">36</text>
<text x="108.5" y="98.8">38</text>
<text x="108.5" y="101.3">40</text>
<text x="154.3" y="96.3">35</text>
<text x="154.3" y="98.8">37</text>
<text x="154.3" y="101.3">39</text>
<text x="163.2" y="96.3">36</text>
<text x="163.2" y="98.8">38</text>
<text x="163.2" y="101.3">40</text>
<text x="144.7" y="114">1</text>
<text x="144.7" y="116.6">2</text>
<text x="140.7" y="130.9" transform="rotate(-90 140.7 130.9)">1</text>
<text x="199.3" y="128">1</text>
<text x="199.3" y="130.6">2</text>
<text x="31.7" y="135.6">1</text>
<text x="31.7" y="133.1">2</text>
<text x="140.7" y="137.2" transform="rotate(-90 140.7 137.2)">3</text>
<text x="143.4" y="133.1">2</text>
<text x="84.8" y="149.3" transform="rotate(-90 84.8 149.3)">4</text>
<text x="200.6" y="145.8">1</text>
<text x="200.6" y="148.3">2</text>
<text x="75.5" y="154.7">3</text>
<text x="93.3" y="154.7">6</text>
<text x="104.1" y="152.1">1</text>
<text x="104.1" y="154.7">2</text>
<text x="200.6" y="150.9">3</text>
<text x="84.8" y="162" transform="rotate(-90 84.8 162)">2</text>
<text x="200.6" y="157.2">1</text>
<text x="200.6" y="159.8">2</text>
<text x="49.3" y="165.8" transform="rotate(-90 49.3 165.8)">8</text>
<text x="200.6" y="162.3">3</text>
<text x="38.7" y="168.7">1</text>
<text x="38.7" y="171.2">2</text>
<text x="38.7" y="173.7">3</text>
<text x="59" y="173.7">5</text>
<text x="59" y="169.9">6</text>
<text x="38.7" y="176.3">7</text>
<text x="49.3" y="184.9" transform="rotate(-90 49.3 184.9)">4</text>
</g>
<g font-size="1.8" fill="#0000c2">
<text x="180.8" y="48.3">Nucleo</text>
<text x="188.5" y="48.3">BOARD</text>
<text x="79" y="56.7">PC_10</text>
<text x="79" y="59.3">PC_12</text>
<text x="122.2" y="56.5">PC_11</text>
<text x="124" y="59">PD_2</text>
<text x="138.5" y="59.3">PB_8</text>
<text x="180.2" y="59.3">PC_6</text>
<text x="180.2" y="56.7">PC_8</text>
<text x="138.5" y="61.6">PB_9</text>
<text x="180.2" y="61.8">PC_5</text>
<text x="80.1" y="72">PA_13</text>
<text x="137.1" y="69.4">PA_5</text>
<text x="137.1" y="72">PA_6</text>
<text x="180.2" y="72">PA_11</text>
<text x="180.2" y="69.4">PA_12</text>
<text x="80.1" y="74.5">PA_14</text>
<text x="80.1" y="77.1">PA_15</text>
<text x="137.1" y="74.5">PA_7</text>
<text x="180.1" y="77.3">PB_11</text>
<text x="180.1" y="74.5">PB_12</text>
<text x="80.6" y="82.1">PB_7</text>
<text x="133.4" y="79.6">PC_7</text>
<text x="180.2" y="81.9">PB_2</text>
<text x="73.4" y="84.4">PC_13</text>
<text x="123.6" y="89.8">PA_0</text>
<text x="179.6" y="89.5">PB_14</text>
<text x="180.2" y="84.7">PB_1</text>
<text x="123.6" y="94.6">PA_4</text>
<text x="123.6" y="92.1">PA_1</text>
<text x="137.5" y="92.3">PB_5</text>
<text x="137.5" y="94.8">PB_3</text>
<text x="179.6" y="92.1">PB_13</text>
<text x="80.3" y="99.9">PC_2</text>
<text x="130.6" y="97.4">PB_0</text>
<text x="130.6" y="100.2">PC_1</text>
<text x="184.7" y="97.6">PC_4</text>
<text x="80.3" y="102.5">PC_3</text>
<text x="130.6" y="102.7">PC_0</text>
</g>
</svg>
